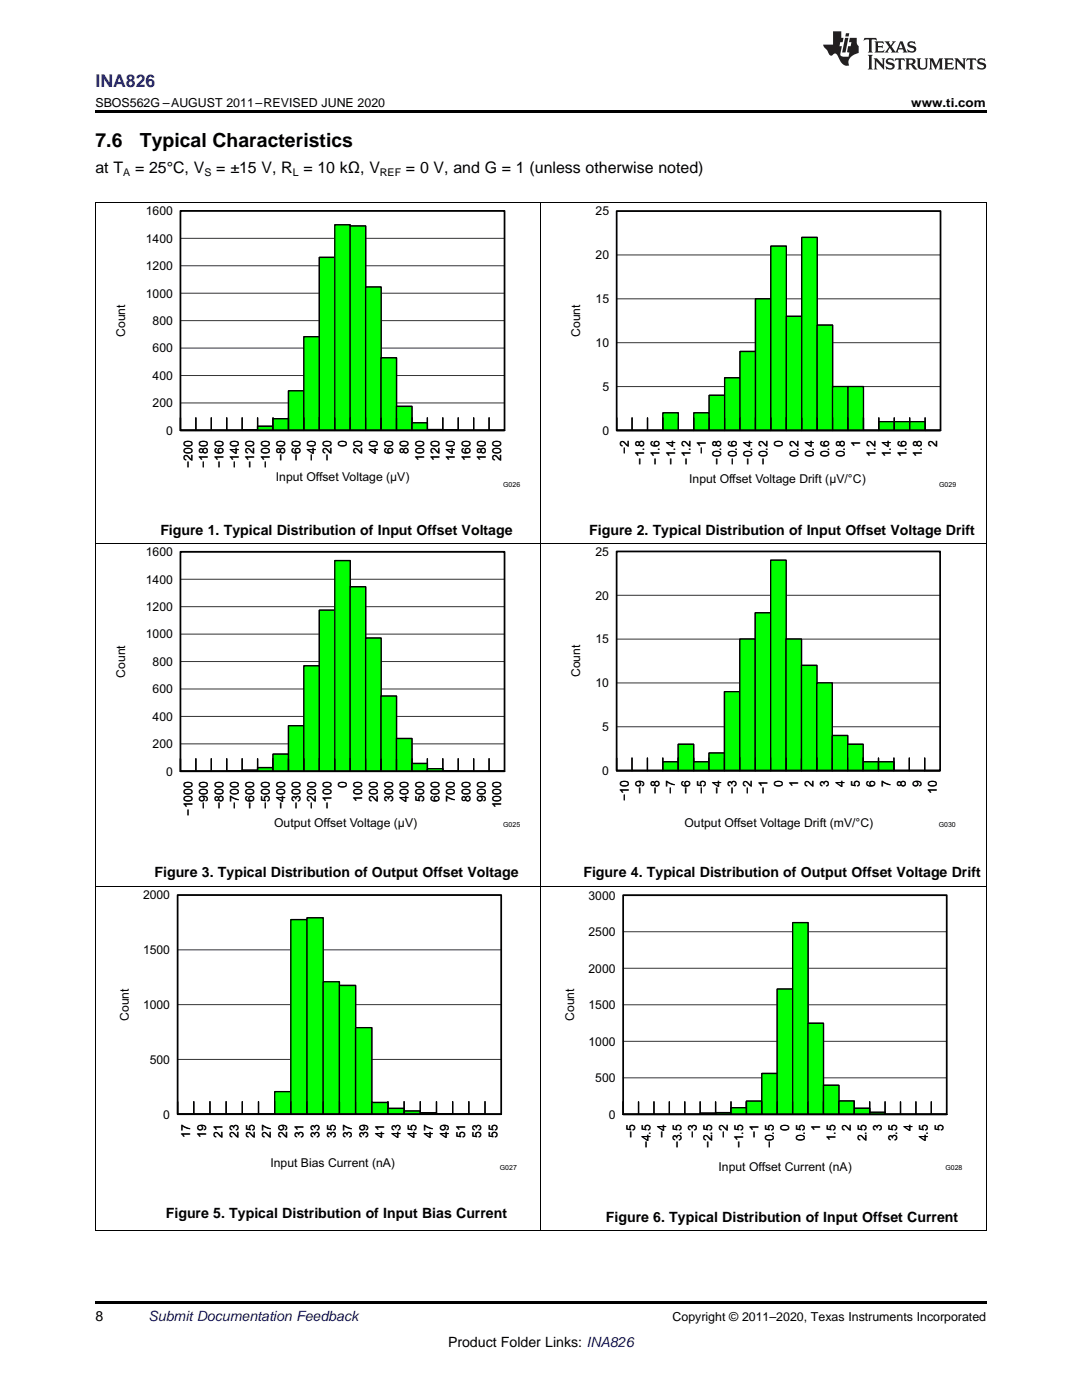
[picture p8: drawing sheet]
<svg xmlns="http://www.w3.org/2000/svg" width="216mm" height="279mm" viewBox="0 0 216 279" stroke-linecap="round" stroke-linejoin="round" font-family="sans-serif">
<path d="M19 259.7h177.8v.5h-177.8z" fill="#000"/>
<path d="M19.1 176.8v68.8M107.9 176.8v68.8M196.8 176.8v68.8M19 245.6h177.8" fill="none" stroke="#000" stroke-width=".2"/>
<path d="M124.3 222.4h15.4" fill="none" stroke="#0f0" stroke-width=".2"/>
<path d="M124.3 222.4h3.1zM127.4 222.4h3.1zM130.5 222.4h3.1zM133.6 222.4h3zM136.6 222.4h3.1zM139.7 222.2h3.1v.2h-3.1zM142.8 222h3.1v.4h-3.1z" fill="none" stroke="#000" stroke-width=".26"/>
<path d="M139.7 222.3h3.1" fill="none" stroke="#0f0" stroke-width=".25"/>
<path d="M142.8 222.2h3.1" fill="none" stroke="#0f0" stroke-width=".35"/>
<path d="M145.9 221.1h3v1.3h-3z" fill="#0f0"/>
<path d="M145.9 221.1h3v1.3h-3z" fill="none" stroke="#000" stroke-width=".26"/>
<path d="M148.9 219.8h3.1v2.6h-3.1z" fill="#0f0"/>
<path d="M148.9 219.8h3.1v2.6h-3.1z" fill="none" stroke="#000" stroke-width=".26"/>
<path d="M152 214.2h3.1v8.2h-3.1z" fill="#0f0"/>
<path d="M152 214.2h3.1v8.2h-3.1z" fill="none" stroke="#000" stroke-width=".26"/>
<path d="M155.1 197.4h3.1v25h-3.1z" fill="#0f0"/>
<path d="M155.1 197.4h3.1v25h-3.1z" fill="none" stroke="#000" stroke-width=".26"/>
<path d="M158.2 184.1h3v38.3h-3z" fill="#0f0"/>
<path d="M158.2 184.1h3v38.3h-3z" fill="none" stroke="#000" stroke-width=".26"/>
<path d="M161.2 204.2h3.1v18.2h-3.1z" fill="#0f0"/>
<path d="M161.2 204.2h3.1v18.2h-3.1z" fill="none" stroke="#000" stroke-width=".26"/>
<path d="M164.3 216.6h3.1v5.8h-3.1z" fill="#0f0"/>
<path d="M164.3 216.6h3.1v5.8h-3.1z" fill="none" stroke="#000" stroke-width=".26"/>
<path d="M167.4 219.7h3.1v2.7h-3.1z" fill="#0f0"/>
<path d="M167.4 219.7h3.1v2.7h-3.1z" fill="none" stroke="#000" stroke-width=".26"/>
<path d="M170.5 221.2h3v1.2h-3z" fill="#0f0"/>
<g fill="none" stroke="#000" stroke-width=".26">
<path d="M124.3 219.9v2.5h64.6M127.4 219.9v2.5M130.5 219.9v2.5M133.6 219.9v2.5M136.6 219.9v2.5M139.7 219.9v2.5M142.8 219.9v2.5M145.9 219.9v2.5M148.9 219.9v2.5M152 219.9v2.5M155.1 219.9v2.5M158.2 219.9v2.5"/>
<path d="M161.2 219.9v2.5M164.3 219.9v2.5M167.4 219.9v2.5M170.5 219.9v2.5M173.5 219.9v2.5M176.6 219.9v2.5M179.7 219.9v2.5M182.8 219.9v2.5M185.8 219.9v2.5M124.3 222.4h3.1zM127.4 222.4h3.1zM130.5 222.4h3.1z"/>
<path d="M133.6 222.4h3zM136.6 222.4h3.1zM139.7 222.2h3.1v.2h-3.1zM142.8 222h3.1v.4h-3.1zM170.5 221.2h3v1.2h-3zM173.5 222h3.1v.4h-3.1zM176.6 222.4h3.1zM179.7 222.4h3.1zM182.8 222.4h3z"/>
</g>
<path d="M173.5 222.2h3.1" fill="none" stroke="#0f0" stroke-width=".41"/>
<path d="M124.3 222.4h15.4M176.6 222.4h9.2" fill="none" stroke="#0f0" stroke-width=".2"/>
<path d="M124.3 178.7h64.6M124.3 193.2h64.6M124.3 185.9h64.6M124.3 215.1h64.6M124.3 207.8h64.6M124.3 200.5h64.6M124.3 222.4h64.6" fill="none" stroke="#333" stroke-width=".2"/>
<path d="M139.7 222.3h3.1" fill="none" stroke="#0f0" stroke-width=".25"/>
<path d="M142.8 222.2h3.1" fill="none" stroke="#0f0" stroke-width=".35"/>
<path d="M145.9 221.1h3v1.3h-3z" fill="#0f0"/>
<path d="M145.9 221.1h3v1.3h-3z" fill="none" stroke="#000" stroke-width=".26"/>
<path d="M148.9 219.8h3.1v2.6h-3.1z" fill="#0f0"/>
<path d="M148.9 219.8h3.1v2.6h-3.1z" fill="none" stroke="#000" stroke-width=".26"/>
<path d="M152 214.2h3.1v8.2h-3.1z" fill="#0f0"/>
<path d="M152 214.2h3.1v8.2h-3.1z" fill="none" stroke="#000" stroke-width=".26"/>
<path d="M155.1 197.4h3.1v25h-3.1z" fill="#0f0"/>
<path d="M155.1 197.4h3.1v25h-3.1z" fill="none" stroke="#000" stroke-width=".26"/>
<path d="M158.2 184.1h3v38.3h-3z" fill="#0f0"/>
<path d="M158.2 184.1h3v38.3h-3z" fill="none" stroke="#000" stroke-width=".26"/>
<path d="M161.2 204.2h3.1v18.2h-3.1z" fill="#0f0"/>
<path d="M161.2 204.2h3.1v18.2h-3.1z" fill="none" stroke="#000" stroke-width=".26"/>
<path d="M164.3 216.6h3.1v5.8h-3.1z" fill="#0f0"/>
<path d="M164.3 216.6h3.1v5.8h-3.1z" fill="none" stroke="#000" stroke-width=".26"/>
<path d="M167.4 219.7h3.1v2.7h-3.1z" fill="#0f0"/>
<path d="M167.4 219.7h3.1v2.7h-3.1z" fill="none" stroke="#000" stroke-width=".26"/>
<path d="M170.5 221.2h3v1.2h-3z" fill="#0f0"/>
<g fill="none" stroke="#000" stroke-width=".26">
<path d="M124.3 219.9v2.5h64.6M127.4 219.9v2.5M130.5 219.9v2.5M133.6 219.9v2.5M136.6 219.9v2.5M139.7 219.9v2.5M142.8 219.9v2.5M145.9 219.9v2.5M148.9 219.9v2.5M152 219.9v2.5M155.1 219.9v2.5M158.2 219.9v2.5"/>
<path d="M161.2 219.9v2.5M164.3 219.9v2.5M167.4 219.9v2.5M170.5 219.9v2.5M173.5 219.9v2.5M176.6 219.9v2.5M179.7 219.9v2.5M182.8 219.9v2.5M185.8 219.9v2.5M35.4 222.4h3.3zM38.7 222.4h3.2zM41.9 222.4h3.2z"/>
<path d="M45.1 222.4h3.3zM48.4 222.4h3.2zM51.6 222.4h3.2zM170.5 221.2h3v1.2h-3zM173.5 222h3.1v.4h-3.1zM176.6 222.4h3.1zM179.7 222.4h3.1zM182.8 222.4h3z"/>
</g>
<path d="M173.5 222.2h3.1" fill="none" stroke="#0f0" stroke-width=".41"/>
<path d="M35.4 222.4h19.4M176.6 222.4h9.2" fill="none" stroke="#0f0" stroke-width=".2"/>
<path d="M124.3 178.7h64.6v43.7h-64.6z" fill="none" stroke="#000" stroke-width=".35"/>
<path d="M54.8 217.9h3.2v4.5h-3.2z" fill="#0f0"/>
<path d="M54.8 217.9h3.2v4.5h-3.2z" fill="none" stroke="#000" stroke-width=".26"/>
<path d="M58 183.5h3.3v38.9h-3.3z" fill="#0f0"/>
<path d="M58 183.5h3.3v38.9h-3.3z" fill="none" stroke="#000" stroke-width=".26"/>
<path d="M61.3 183.2h3.2v39.2h-3.2z" fill="#0f0"/>
<path d="M61.3 183.2h3.2v39.2h-3.2z" fill="none" stroke="#000" stroke-width=".26"/>
<path d="M64.5 195.9h3.2v26.5h-3.2z" fill="#0f0"/>
<path d="M64.5 195.9h3.2v26.5h-3.2z" fill="none" stroke="#000" stroke-width=".26"/>
<path d="M67.7 196.7h3.3v25.7h-3.3z" fill="#0f0"/>
<path d="M67.7 196.7h3.3v25.7h-3.3z" fill="none" stroke="#000" stroke-width=".26"/>
<path d="M71 205.1h3.2v17.3h-3.2z" fill="#0f0"/>
<path d="M71 205.1h3.2v17.3h-3.2z" fill="none" stroke="#000" stroke-width=".26"/>
<path d="M74.2 220h3.2v2.4h-3.2z" fill="#0f0"/>
<path d="M74.2 220h3.2v2.4h-3.2z" fill="none" stroke="#000" stroke-width=".26"/>
<path d="M77.4 221.2h3.2v1.2h-3.2z" fill="#0f0"/>
<path d="M77.4 221.2h3.2v1.2h-3.2z" fill="none" stroke="#000" stroke-width=".26"/>
<path d="M80.6 221.7h3.3v.7h-3.3z" fill="#0f0"/>
<g fill="none" stroke="#000" stroke-width=".26">
<path d="M35.4 219.9v2.5h61.4v-2.5M38.7 219.9v2.5M41.9 219.9v2.5M45.1 219.9v2.5M48.4 219.9v2.5M51.6 219.9v2.5M54.8 219.9v2.5M58 219.9v2.5M61.3 219.9v2.5M64.5 219.9v2.5M67.7 219.9v2.5M71 219.9v2.5"/>
<path d="M74.2 219.9v2.5M77.4 219.9v2.5M80.6 219.9v2.5M83.9 219.9v2.5M87.1 219.9v2.5M90.3 219.9v2.5M93.6 219.9v2.5M35.4 222.4h3.3zM38.7 222.4h3.2zM41.9 222.4h3.2zM45.1 222.4h3.3zM48.4 222.4h3.2z"/>
<path d="M51.6 222.4h3.2zM80.6 221.7h3.3v.7h-3.3zM83.9 222.1h3.2v.3h-3.2zM87.1 222.3l3.2 .1zM90.3 222.4h3.3zM93.6 222.4h3.2zM96.8 222.4h3.2z"/>
</g>
<path d="M83.9 222.2h3.2" fill="none" stroke="#0f0" stroke-width=".28"/>
<path d="M35.4 222.4h19.4M87.1 222.3h3.2M90.3 222.4h9.7" fill="none" stroke="#0f0" stroke-width=".2"/>
<path d="M35.4 178.6h64.6M35.4 189.6h64.6M35.4 211.4h64.6M35.4 200.5h64.6M35.4 222.4h64.6" fill="none" stroke="#333" stroke-width=".2"/>
<path d="M54.8 217.9h3.2v4.5h-3.2z" fill="#0f0"/>
<path d="M54.8 217.9h3.2v4.5h-3.2z" fill="none" stroke="#000" stroke-width=".26"/>
<path d="M58 183.5h3.3v38.9h-3.3z" fill="#0f0"/>
<path d="M58 183.5h3.3v38.9h-3.3z" fill="none" stroke="#000" stroke-width=".26"/>
<path d="M61.3 183.2h3.2v39.2h-3.2z" fill="#0f0"/>
<path d="M61.3 183.2h3.2v39.2h-3.2z" fill="none" stroke="#000" stroke-width=".26"/>
<path d="M64.5 195.9h3.2v26.5h-3.2z" fill="#0f0"/>
<path d="M64.5 195.9h3.2v26.5h-3.2z" fill="none" stroke="#000" stroke-width=".26"/>
<path d="M67.7 196.7h3.3v25.7h-3.3z" fill="#0f0"/>
<path d="M67.7 196.7h3.3v25.7h-3.3z" fill="none" stroke="#000" stroke-width=".26"/>
<path d="M71 205.1h3.2v17.3h-3.2z" fill="#0f0"/>
<path d="M71 205.1h3.2v17.3h-3.2z" fill="none" stroke="#000" stroke-width=".26"/>
<path d="M74.2 220h3.2v2.4h-3.2z" fill="#0f0"/>
<path d="M74.2 220h3.2v2.4h-3.2z" fill="none" stroke="#000" stroke-width=".26"/>
<path d="M77.4 221.2h3.2v1.2h-3.2z" fill="#0f0"/>
<path d="M77.4 221.2h3.2v1.2h-3.2z" fill="none" stroke="#000" stroke-width=".26"/>
<path d="M80.6 221.7h3.3v.7h-3.3z" fill="#0f0"/>
<g fill="none" stroke="#000" stroke-width=".26">
<path d="M36 153.9h3.1zM39.1 153.9h3.1zM42.2 153.9h3zM45.2 153.9h3.1zM48.3 153.7h3.1v.2h-3.1zM35.4 219.9v2.5h61.4v-2.5M38.7 219.9v2.5M41.9 219.9v2.5M45.1 219.9v2.5M48.4 219.9v2.5M51.6 219.9v2.5M54.8 219.9v2.5"/>
<path d="M58 219.9v2.5M61.3 219.9v2.5M64.5 219.9v2.5M67.7 219.9v2.5M71 219.9v2.5M74.2 219.9v2.5M77.4 219.9v2.5M80.6 219.9v2.5M83.9 219.9v2.5M87.1 219.9v2.5M90.3 219.9v2.5M93.6 219.9v2.5"/>
<path d="M80.6 221.7h3.3v.7h-3.3zM83.9 222.1h3.2v.3h-3.2zM87.1 222.3l3.2 .1zM90.3 222.4h3.3zM93.6 222.4h3.2zM96.8 222.4h3.2z"/>
</g>
<path d="M83.9 222.2h3.2" fill="none" stroke="#0f0" stroke-width=".28"/>
<path d="M36 153.9h9.2M45.2 153.9h3.1M87.1 222.3h3.2M90.3 222.4h9.7" fill="none" stroke="#0f0" stroke-width=".2"/>
<path d="M35.4 178.6h64.6v43.8h-64.6z" fill="none" stroke="#000" stroke-width=".35"/>
<path d="M19.1 108.5v68.4M107.9 108.5v68.4M196.8 108.5v68.4M19 176.8h177.8" fill="none" stroke="#000" stroke-width=".2"/>
<path d="M48.3 153.8h3.1" fill="none" stroke="#0f0" stroke-width=".22"/>
<path d="M51.4 153.2h3.1v.7h-3.1z" fill="#0f0"/>
<path d="M51.4 153.2h3.1v.7h-3.1z" fill="none" stroke="#000" stroke-width=".26"/>
<path d="M54.5 150.5h3.1v3.4h-3.1z" fill="#0f0"/>
<path d="M54.5 150.5h3.1v3.4h-3.1z" fill="none" stroke="#000" stroke-width=".26"/>
<path d="M57.6 144.8h3v9.1h-3z" fill="#0f0"/>
<path d="M57.6 144.8h3v9.1h-3z" fill="none" stroke="#000" stroke-width=".26"/>
<path d="M60.6 132.9h3.1v21h-3.1z" fill="#0f0"/>
<path d="M60.6 132.9h3.1v21h-3.1z" fill="none" stroke="#000" stroke-width=".26"/>
<path d="M63.7 121.8h3.1v32.1h-3.1z" fill="#0f0"/>
<path d="M63.7 121.8h3.1v32.1h-3.1z" fill="none" stroke="#000" stroke-width=".26"/>
<path d="M66.8 111.9h3.1v42h-3.1z" fill="#0f0"/>
<path d="M66.8 111.9h3.1v42h-3.1z" fill="none" stroke="#000" stroke-width=".26"/>
<path d="M69.9 117.1h3.1v36.8h-3.1z" fill="#0f0"/>
<path d="M69.9 117.1h3.1v36.8h-3.1z" fill="none" stroke="#000" stroke-width=".26"/>
<path d="M73 127.3h3v26.6h-3z" fill="#0f0"/>
<path d="M73 127.3h3v26.6h-3z" fill="none" stroke="#000" stroke-width=".26"/>
<path d="M76 138.9h3.1v15h-3.1z" fill="#0f0"/>
<path d="M76 138.9h3.1v15h-3.1z" fill="none" stroke="#000" stroke-width=".26"/>
<path d="M79.1 147.4h3.1v6.5h-3.1z" fill="#0f0"/>
<path d="M79.1 147.4h3.1v6.5h-3.1z" fill="none" stroke="#000" stroke-width=".26"/>
<path d="M82.2 152.4h3.1v1.5h-3.1z" fill="#0f0"/>
<path d="M82.2 152.4h3.1v1.5h-3.1z" fill="none" stroke="#000" stroke-width=".26"/>
<path d="M85.3 153.4h3.1v.5h-3.1z" fill="#0f0"/>
<g fill="none" stroke="#000" stroke-width=".26">
<path d="M36 153.9h3.1zM36 151.4v2.5h64.7M39.1 153.9h3.1zM39.1 151.4v2.5M42.2 153.9h3zM42.2 151.4v2.5M45.2 153.9h3.1zM45.2 151.4v2.5M48.3 153.7h3.1v.2h-3.1zM48.3 151.4v2.5M51.4 151.4v2.5M54.5 151.4v2.5"/>
<path d="M57.6 151.4v2.5M60.6 151.4v2.5M63.7 151.4v2.5M66.8 151.4v2.5M69.9 151.4v2.5M73 151.4v2.5M76 151.4v2.5M79.1 151.4v2.5M82.2 151.4v2.5M85.3 153.4h3.1v.5h-3.1zM85.3 151.4v2.5M88.4 153.9h3z"/>
<path d="M88.4 151.4v2.5M91.4 153.9h3.1zM91.4 151.4v2.5M94.5 153.9h3.1zM94.5 151.4v2.5M97.6 151.4v2.5"/>
</g>
<path d="M36 153.9h9.2M45.2 153.9h3.1M88.4 153.9h3M91.4 153.9h6.2" fill="none" stroke="#0f0" stroke-width=".2"/>
<path d="M36 115.6h64.7M36 110.1h64.7M36 137.5h64.7M36 132h64.7M36 126.6h64.7M36 121.1h64.7M36 153.9h64.7M36 148.5h64.7M36 143h64.7" fill="none" stroke="#333" stroke-width=".2"/>
<path d="M48.3 153.8h3.1" fill="none" stroke="#0f0" stroke-width=".22"/>
<path d="M51.4 153.2h3.1v.7h-3.1z" fill="#0f0"/>
<path d="M51.4 153.2h3.1v.7h-3.1z" fill="none" stroke="#000" stroke-width=".26"/>
<path d="M54.5 150.5h3.1v3.4h-3.1z" fill="#0f0"/>
<path d="M54.5 150.5h3.1v3.4h-3.1z" fill="none" stroke="#000" stroke-width=".26"/>
<path d="M57.6 144.8h3v9.1h-3z" fill="#0f0"/>
<path d="M57.6 144.8h3v9.1h-3z" fill="none" stroke="#000" stroke-width=".26"/>
<path d="M60.6 132.9h3.1v21h-3.1z" fill="#0f0"/>
<path d="M60.6 132.9h3.1v21h-3.1z" fill="none" stroke="#000" stroke-width=".26"/>
<path d="M63.7 121.8h3.1v32.1h-3.1z" fill="#0f0"/>
<path d="M63.7 121.8h3.1v32.1h-3.1z" fill="none" stroke="#000" stroke-width=".26"/>
<path d="M66.8 111.9h3.1v42h-3.1z" fill="#0f0"/>
<path d="M66.8 111.9h3.1v42h-3.1z" fill="none" stroke="#000" stroke-width=".26"/>
<path d="M69.9 117.1h3.1v36.8h-3.1z" fill="#0f0"/>
<path d="M69.9 117.1h3.1v36.8h-3.1z" fill="none" stroke="#000" stroke-width=".26"/>
<path d="M73 127.3h3v26.6h-3z" fill="#0f0"/>
<path d="M73 127.3h3v26.6h-3z" fill="none" stroke="#000" stroke-width=".26"/>
<path d="M76 138.9h3.1v15h-3.1z" fill="#0f0"/>
<path d="M76 138.9h3.1v15h-3.1z" fill="none" stroke="#000" stroke-width=".26"/>
<path d="M79.1 147.4h3.1v6.5h-3.1z" fill="#0f0"/>
<path d="M79.1 147.4h3.1v6.5h-3.1z" fill="none" stroke="#000" stroke-width=".26"/>
<path d="M82.2 152.4h3.1v1.5h-3.1z" fill="#0f0"/>
<path d="M82.2 152.4h3.1v1.5h-3.1z" fill="none" stroke="#000" stroke-width=".26"/>
<path d="M85.3 153.4h3.1v.5h-3.1z" fill="#0f0"/>
<g fill="none" stroke="#000" stroke-width=".26">
<path d="M36 151.4v2.5h64.7M39.1 151.4v2.5M42.2 151.4v2.5M45.2 151.4v2.5M48.3 151.4v2.5M51.4 151.4v2.5M54.5 151.4v2.5M57.6 151.4v2.5M60.6 151.4v2.5M63.7 151.4v2.5M66.8 151.4v2.5M69.9 151.4v2.5"/>
<path d="M73 151.4v2.5M76 151.4v2.5M79.1 151.4v2.5M82.2 151.4v2.5M85.3 153.4h3.1v.5h-3.1zM85.3 151.4v2.5M88.4 153.9h3zM88.4 151.4v2.5M91.4 153.9h3.1zM91.4 151.4v2.5M94.5 153.9h3.1zM94.5 151.4v2.5"/>
<path d="M97.6 151.4v2.5M123 153.8h3.1zM126.1 153.8h3.1zM129.2 153.8h3.1z"/>
</g>
<path d="M88.4 153.9h3M91.4 153.9h6.2M123 153.8h9.3" fill="none" stroke="#0f0" stroke-width=".2"/>
<path d="M36 110.1h64.7v43.8h-64.7z" fill="none" stroke="#000" stroke-width=".35"/>
<path d="M132.3 152h3v1.8h-3z" fill="#0f0"/>
<path d="M132.3 152h3v1.8h-3z" fill="none" stroke="#000" stroke-width=".26"/>
<path d="M135.3 148.5h3.1v5.3h-3.1z" fill="#0f0"/>
<path d="M135.3 148.5h3.1v5.3h-3.1z" fill="none" stroke="#000" stroke-width=".26"/>
<path d="M138.4 152h3.1v1.8h-3.1z" fill="#0f0"/>
<path d="M138.4 152h3.1v1.8h-3.1z" fill="none" stroke="#000" stroke-width=".26"/>
<path d="M141.5 150.3h3.1v3.5h-3.1z" fill="#0f0"/>
<path d="M141.5 150.3h3.1v3.5h-3.1z" fill="none" stroke="#000" stroke-width=".26"/>
<path d="M144.6 138h3v15.8h-3z" fill="#0f0"/>
<path d="M144.6 138h3v15.8h-3z" fill="none" stroke="#000" stroke-width=".26"/>
<path d="M147.6 127.5h3.1v26.3h-3.1z" fill="#0f0"/>
<path d="M147.6 127.5h3.1v26.3h-3.1z" fill="none" stroke="#000" stroke-width=".26"/>
<path d="M150.7 122.3h3.1v31.5h-3.1z" fill="#0f0"/>
<path d="M150.7 122.3h3.1v31.5h-3.1z" fill="none" stroke="#000" stroke-width=".26"/>
<path d="M153.8 111.8h3.1v42h-3.1z" fill="#0f0"/>
<path d="M153.8 111.8h3.1v42h-3.1z" fill="none" stroke="#000" stroke-width=".26"/>
<path d="M156.9 127.5h3v26.3h-3z" fill="#0f0"/>
<path d="M156.9 127.5h3v26.3h-3z" fill="none" stroke="#000" stroke-width=".26"/>
<path d="M159.9 132.8h3.1v21h-3.1z" fill="#0f0"/>
<path d="M159.9 132.8h3.1v21h-3.1z" fill="none" stroke="#000" stroke-width=".26"/>
<path d="M163 136.3h3.1v17.5h-3.1z" fill="#0f0"/>
<path d="M163 136.3h3.1v17.5h-3.1z" fill="none" stroke="#000" stroke-width=".26"/>
<path d="M166.1 146.8h3v7h-3z" fill="#0f0"/>
<path d="M166.1 146.8h3v7h-3z" fill="none" stroke="#000" stroke-width=".26"/>
<path d="M169.1 148.5h3.1v5.3h-3.1z" fill="#0f0"/>
<path d="M169.1 148.5h3.1v5.3h-3.1z" fill="none" stroke="#000" stroke-width=".26"/>
<path d="M172.2 152h3.1v1.8h-3.1z" fill="#0f0"/>
<path d="M172.2 152h3.1v1.8h-3.1z" fill="none" stroke="#000" stroke-width=".26"/>
<path d="M175.3 152h3.1v1.8h-3.1z" fill="#0f0"/>
<g fill="none" stroke="#000" stroke-width=".26">
<path d="M123 153.8h3.1zM123 151.3v2.5h64.6M126.1 153.8h3.1zM126.1 151.3v2.5M129.2 153.8h3.1zM129.2 151.3v2.5M132.3 151.3v2.5M135.3 151.3v2.5M138.4 151.3v2.5M141.5 151.3v2.5M144.6 151.3v2.5M147.6 151.3v2.5"/>
<path d="M150.7 151.3v2.5M153.8 151.3v2.5M156.9 151.3v2.5M159.9 151.3v2.5M163 151.3v2.5M166.1 151.3v2.5M169.1 151.3v2.5M172.2 151.3v2.5M175.3 152h3.1v1.8h-3.1zM175.3 151.3v2.5M178.4 153.8h3zM178.4 151.3v2.5"/>
<path d="M181.4 153.8h3.1zM181.4 151.3v2.5M184.5 151.3v2.5"/>
</g>
<path d="M123 153.8h9.3M178.4 153.8h6.1" fill="none" stroke="#0f0" stroke-width=".2"/>
<path d="M123 118.8h64.6M123 110.1h64.6M123 136.3h64.6M123 127.5h64.6M123 153.8h64.6M123 145h64.6" fill="none" stroke="#333" stroke-width=".2"/>
<path d="M132.3 152h3v1.8h-3z" fill="#0f0"/>
<path d="M132.3 152h3v1.8h-3z" fill="none" stroke="#000" stroke-width=".26"/>
<path d="M135.3 148.5h3.1v5.3h-3.1z" fill="#0f0"/>
<path d="M135.3 148.5h3.1v5.3h-3.1z" fill="none" stroke="#000" stroke-width=".26"/>
<path d="M138.4 152h3.1v1.8h-3.1z" fill="#0f0"/>
<path d="M138.4 152h3.1v1.8h-3.1z" fill="none" stroke="#000" stroke-width=".26"/>
<path d="M141.5 150.3h3.1v3.5h-3.1z" fill="#0f0"/>
<path d="M141.5 150.3h3.1v3.5h-3.1z" fill="none" stroke="#000" stroke-width=".26"/>
<path d="M144.6 138h3v15.8h-3z" fill="#0f0"/>
<path d="M144.6 138h3v15.8h-3z" fill="none" stroke="#000" stroke-width=".26"/>
<path d="M147.6 127.5h3.1v26.3h-3.1z" fill="#0f0"/>
<path d="M147.6 127.5h3.1v26.3h-3.1z" fill="none" stroke="#000" stroke-width=".26"/>
<path d="M150.7 122.3h3.1v31.5h-3.1z" fill="#0f0"/>
<path d="M150.7 122.3h3.1v31.5h-3.1z" fill="none" stroke="#000" stroke-width=".26"/>
<path d="M153.8 111.8h3.1v42h-3.1z" fill="#0f0"/>
<path d="M153.8 111.8h3.1v42h-3.1z" fill="none" stroke="#000" stroke-width=".26"/>
<path d="M156.9 127.5h3v26.3h-3z" fill="#0f0"/>
<path d="M156.9 127.5h3v26.3h-3z" fill="none" stroke="#000" stroke-width=".26"/>
<path d="M159.9 132.8h3.1v21h-3.1z" fill="#0f0"/>
<path d="M159.9 132.8h3.1v21h-3.1z" fill="none" stroke="#000" stroke-width=".26"/>
<path d="M163 136.3h3.1v17.5h-3.1z" fill="#0f0"/>
<path d="M163 136.3h3.1v17.5h-3.1z" fill="none" stroke="#000" stroke-width=".26"/>
<path d="M166.1 146.8h3v7h-3z" fill="#0f0"/>
<path d="M166.1 146.8h3v7h-3z" fill="none" stroke="#000" stroke-width=".26"/>
<path d="M169.1 148.5h3.1v5.3h-3.1z" fill="#0f0"/>
<path d="M169.1 148.5h3.1v5.3h-3.1z" fill="none" stroke="#000" stroke-width=".26"/>
<path d="M172.2 152h3.1v1.8h-3.1z" fill="#0f0"/>
<path d="M172.2 152h3.1v1.8h-3.1z" fill="none" stroke="#000" stroke-width=".26"/>
<path d="M175.3 152h3.1v1.8h-3.1z" fill="#0f0"/>
<g fill="none" stroke="#000" stroke-width=".26">
<path d="M36 85.9h3.1zM39.1 85.9h3.1zM42.2 85.9h3zM45.2 85.9h3.1zM48.3 85.8h3.1v.1h-3.1zM123 151.3v2.5h64.6M126.1 151.3v2.5M129.2 151.3v2.5M132.3 151.3v2.5M135.3 151.3v2.5M138.4 151.3v2.5M141.5 151.3v2.5"/>
<path d="M144.6 151.3v2.5M147.6 151.3v2.5M150.7 151.3v2.5M153.8 151.3v2.5M156.9 151.3v2.5M159.9 151.3v2.5M163 151.3v2.5M166.1 151.3v2.5M169.1 151.3v2.5M172.2 151.3v2.5M175.3 152h3.1v1.8h-3.1zM175.3 151.3v2.5"/>
<path d="M178.4 153.8h3zM178.4 151.3v2.5M181.4 153.8h3.1zM181.4 151.3v2.5M184.5 151.3v2.5"/>
</g>
<path d="M36 85.9h12.3M48.3 85.8h3.1M178.4 153.8h6.1" fill="none" stroke="#0f0" stroke-width=".2"/>
<path d="M123 110.1h64.6v43.7h-64.6z" fill="none" stroke="#000" stroke-width=".35"/>
<path d="M19.1 40.4v68.1M107.9 40.4v68.1M196.8 40.4v68.1M19 108.4h177.8" fill="none" stroke="#000" stroke-width=".2"/>
<path d="M51.4 85.1h3.1v.8h-3.1z" fill="#0f0"/>
<path d="M51.4 85.1h3.1v.8h-3.1z" fill="none" stroke="#000" stroke-width=".26"/>
<path d="M54.5 83.6h3.1v2.3h-3.1z" fill="#0f0"/>
<path d="M54.5 83.6h3.1v2.3h-3.1z" fill="none" stroke="#000" stroke-width=".26"/>
<path d="M57.6 78h3v7.9h-3z" fill="#0f0"/>
<path d="M57.6 78h3v7.9h-3z" fill="none" stroke="#000" stroke-width=".26"/>
<path d="M60.6 67.2h3.1v18.7h-3.1z" fill="#0f0"/>
<path d="M60.6 67.2h3.1v18.7h-3.1z" fill="none" stroke="#000" stroke-width=".26"/>
<path d="M63.7 51.4h3.1v34.5h-3.1z" fill="#0f0"/>
<path d="M63.7 51.4h3.1v34.5h-3.1z" fill="none" stroke="#000" stroke-width=".26"/>
<path d="M66.8 44.9h3.1v41h-3.1z" fill="#0f0"/>
<path d="M66.8 44.9h3.1v41h-3.1z" fill="none" stroke="#000" stroke-width=".26"/>
<path d="M69.9 45.1h3.1v40.8h-3.1z" fill="#0f0"/>
<path d="M69.9 45.1h3.1v40.8h-3.1z" fill="none" stroke="#000" stroke-width=".26"/>
<path d="M73 57.3h3v28.6h-3z" fill="#0f0"/>
<path d="M73 57.3h3v28.6h-3z" fill="none" stroke="#000" stroke-width=".26"/>
<path d="M76 71.4h3.1v14.5h-3.1z" fill="#0f0"/>
<path d="M76 71.4h3.1v14.5h-3.1z" fill="none" stroke="#000" stroke-width=".26"/>
<path d="M79.1 81.1h3.1v4.8h-3.1z" fill="#0f0"/>
<path d="M79.1 81.1h3.1v4.8h-3.1z" fill="none" stroke="#000" stroke-width=".26"/>
<path d="M82.2 84.4h3.1v1.5h-3.1z" fill="#0f0"/>
<g fill="none" stroke="#000" stroke-width=".26">
<path d="M36 85.9h3.1zM36 83.4v2.5h64.7M39.1 85.9h3.1zM39.1 83.4v2.5M42.2 85.9h3zM42.2 83.4v2.5M45.2 85.9h3.1zM45.2 83.4v2.5M48.3 85.8h3.1v.1h-3.1zM48.3 83.4v2.5M51.4 83.4v2.5M54.5 83.4v2.5"/>
<path d="M57.6 83.4v2.5M60.6 83.4v2.5M63.7 83.4v2.5M66.8 83.4v2.5M69.9 83.4v2.5M73 83.4v2.5M76 83.4v2.5M79.1 83.4v2.5M82.2 84.4h3.1v1.5h-3.1zM82.2 83.4v2.5M85.3 85.7h3.1v.2h-3.1zM85.3 83.4v2.5"/>
<path d="M88.4 85.8l3 .1zM88.4 83.4v2.5M91.4 85.9h3.1zM91.4 83.4v2.5M94.5 85.9h3.1zM94.5 83.4v2.5M97.6 83.4v2.5"/>
</g>
<path d="M36 85.9h12.3M48.3 85.8h3.1M85.3 85.8h3.1M88.4 85.9h3M91.4 85.9h6.2" fill="none" stroke="#0f0" stroke-width=".2"/>
<path d="M36 58.5h64.7M36 53h64.7M36 47.6h64.7M36 42.1h64.7M36 74.9h64.7M36 69.5h64.7M36 64h64.7M36 85.9h64.7M36 80.4h64.7" fill="none" stroke="#333" stroke-width=".2"/>
<path d="M51.4 85.1h3.1v.8h-3.1z" fill="#0f0"/>
<path d="M51.4 85.1h3.1v.8h-3.1z" fill="none" stroke="#000" stroke-width=".26"/>
<path d="M54.5 83.6h3.1v2.3h-3.1z" fill="#0f0"/>
<path d="M54.5 83.6h3.1v2.3h-3.1z" fill="none" stroke="#000" stroke-width=".26"/>
<path d="M57.6 78h3v7.9h-3z" fill="#0f0"/>
<path d="M57.6 78h3v7.9h-3z" fill="none" stroke="#000" stroke-width=".26"/>
<path d="M60.6 67.2h3.1v18.7h-3.1z" fill="#0f0"/>
<path d="M60.6 67.2h3.1v18.7h-3.1z" fill="none" stroke="#000" stroke-width=".26"/>
<path d="M63.7 51.4h3.1v34.5h-3.1z" fill="#0f0"/>
<path d="M63.7 51.4h3.1v34.5h-3.1z" fill="none" stroke="#000" stroke-width=".26"/>
<path d="M66.8 44.9h3.1v41h-3.1z" fill="#0f0"/>
<path d="M66.8 44.9h3.1v41h-3.1z" fill="none" stroke="#000" stroke-width=".26"/>
<path d="M69.9 45.1h3.1v40.8h-3.1z" fill="#0f0"/>
<path d="M69.9 45.1h3.1v40.8h-3.1z" fill="none" stroke="#000" stroke-width=".26"/>
<path d="M73 57.3h3v28.6h-3z" fill="#0f0"/>
<path d="M73 57.3h3v28.6h-3z" fill="none" stroke="#000" stroke-width=".26"/>
<path d="M76 71.4h3.1v14.5h-3.1z" fill="#0f0"/>
<path d="M76 71.4h3.1v14.5h-3.1z" fill="none" stroke="#000" stroke-width=".26"/>
<path d="M79.1 81.1h3.1v4.8h-3.1z" fill="#0f0"/>
<path d="M79.1 81.1h3.1v4.8h-3.1z" fill="none" stroke="#000" stroke-width=".26"/>
<path d="M82.2 84.4h3.1v1.5h-3.1z" fill="#0f0"/>
<g fill="none" stroke="#000" stroke-width=".26">
<path d="M36 83.4v2.5h64.7M39.1 83.4v2.5M42.2 83.4v2.5M45.2 83.4v2.5M48.3 83.4v2.5M51.4 83.4v2.5M54.5 83.4v2.5M57.6 83.4v2.5M60.6 83.4v2.5M63.7 83.4v2.5M66.8 83.4v2.5M69.9 83.4v2.5"/>
<path d="M73 83.4v2.5M76 83.4v2.5M79.1 83.4v2.5M82.2 84.4h3.1v1.5h-3.1zM82.2 83.4v2.5M85.3 85.7h3.1v.2h-3.1zM85.3 83.4v2.5M88.4 85.8l3 .1zM88.4 83.4v2.5M91.4 85.9h3.1zM91.4 83.4v2.5M94.5 85.9h3.1z"/>
<path d="M94.5 83.4v2.5M97.6 83.4v2.5M123 85.9h3.1zM126.1 85.9h3.1zM129.2 85.9h3.1z"/>
</g>
<path d="M85.3 85.8h3.1M88.4 85.9h3M91.4 85.9h6.2M123 85.9h9.3" fill="none" stroke="#0f0" stroke-width=".2"/>
<path d="M36 42.1h64.7v43.8h-64.7z" fill="none" stroke="#000" stroke-width=".35"/>
<path d="M132.3 82.4h3.1v3.5h-3.1z" fill="#0f0"/>
<path d="M132.3 82.4h3.1v3.5h-3.1zM135.4 85.9h3z" fill="none" stroke="#000" stroke-width=".26"/>
<path d="M135.4 85.9h3" fill="none" stroke="#0f0" stroke-width=".2"/>
<path d="M138.4 82.4h3.1v3.5h-3.1z" fill="#0f0"/>
<path d="M138.4 82.4h3.1v3.5h-3.1z" fill="none" stroke="#000" stroke-width=".26"/>
<path d="M141.5 78.9h3.1v7h-3.1z" fill="#0f0"/>
<path d="M141.5 78.9h3.1v7h-3.1z" fill="none" stroke="#000" stroke-width=".26"/>
<path d="M144.6 75.4h3.1v10.5h-3.1z" fill="#0f0"/>
<path d="M144.6 75.4h3.1v10.5h-3.1z" fill="none" stroke="#000" stroke-width=".26"/>
<path d="M147.7 70.1h3v15.8h-3z" fill="#0f0"/>
<path d="M147.7 70.1h3v15.8h-3z" fill="none" stroke="#000" stroke-width=".26"/>
<path d="M150.7 59.6h3.1v26.3h-3.1z" fill="#0f0"/>
<path d="M150.7 59.6h3.1v26.3h-3.1z" fill="none" stroke="#000" stroke-width=".26"/>
<path d="M153.8 49.1h3.1v36.8h-3.1z" fill="#0f0"/>
<path d="M153.8 49.1h3.1v36.8h-3.1z" fill="none" stroke="#000" stroke-width=".26"/>
<path d="M156.9 63.1h3.1v22.8h-3.1z" fill="#0f0"/>
<path d="M156.9 63.1h3.1v22.8h-3.1z" fill="none" stroke="#000" stroke-width=".26"/>
<path d="M160 47.4h3.1v38.5h-3.1z" fill="#0f0"/>
<path d="M160 47.4h3.1v38.5h-3.1z" fill="none" stroke="#000" stroke-width=".26"/>
<path d="M163.1 64.9h3v21h-3z" fill="#0f0"/>
<path d="M163.1 64.9h3v21h-3z" fill="none" stroke="#000" stroke-width=".26"/>
<path d="M166.1 77.1h3.1v8.8h-3.1z" fill="#0f0"/>
<path d="M166.1 77.1h3.1v8.8h-3.1z" fill="none" stroke="#000" stroke-width=".26"/>
<path d="M169.2 77.1h3.1v8.8h-3.1z" fill="#0f0"/>
<path d="M169.2 77.1h3.1v8.8h-3.1zM172.3 85.9h3.1z" fill="none" stroke="#000" stroke-width=".26"/>
<path d="M172.3 85.9h3.1" fill="none" stroke="#0f0" stroke-width=".2"/>
<path d="M175.4 84.2h3v1.7h-3z" fill="#0f0"/>
<path d="M175.4 84.2h3v1.7h-3z" fill="none" stroke="#000" stroke-width=".26"/>
<path d="M178.4 84.2h3.1v1.7h-3.1z" fill="#0f0"/>
<path d="M178.4 84.2h3.1v1.7h-3.1z" fill="none" stroke="#000" stroke-width=".26"/>
<path d="M181.5 84.2h3.1v1.7h-3.1z" fill="#0f0"/>
<g fill="none" stroke="#000" stroke-width=".26">
<path d="M123 85.9h3.1zM123 83.4v2.5h64.7M126.1 85.9h3.1zM126.1 83.4v2.5M129.2 85.9h3.1zM129.2 83.4v2.5M132.3 83.4v2.5M135.4 83.4v2.5M138.4 83.4v2.5M141.5 83.4v2.5M144.6 83.4v2.5M147.7 83.4v2.5"/>
<path d="M150.7 83.4v2.5M153.8 83.4v2.5M156.9 83.4v2.5M160 83.4v2.5M163.1 83.4v2.5M166.1 83.4v2.5M169.2 83.4v2.5M172.3 83.4v2.5M175.4 83.4v2.5M178.4 83.4v2.5M181.5 84.2h3.1v1.7h-3.1zM181.5 83.4v2.5"/>
<path d="M184.6 83.4v2.5"/>
</g>
<path d="M123 59.6h64.7M123 50.9h64.7M123 42.1h64.7M123 77.1h64.7M123 68.4h64.7M123 85.9h64.7" fill="none" stroke="#333" stroke-width=".2"/>
<path d="M123 85.9h9.3" fill="none" stroke="#0f0" stroke-width=".2"/>
<path d="M132.3 82.4h3.1v3.5h-3.1z" fill="#0f0"/>
<path d="M132.3 82.4h3.1v3.5h-3.1zM135.4 85.9h3z" fill="none" stroke="#000" stroke-width=".26"/>
<path d="M135.4 85.9h3" fill="none" stroke="#0f0" stroke-width=".2"/>
<path d="M138.4 82.4h3.1v3.5h-3.1z" fill="#0f0"/>
<path d="M138.4 82.4h3.1v3.5h-3.1z" fill="none" stroke="#000" stroke-width=".26"/>
<path d="M141.5 78.9h3.1v7h-3.1z" fill="#0f0"/>
<path d="M141.5 78.9h3.1v7h-3.1z" fill="none" stroke="#000" stroke-width=".26"/>
<path d="M144.6 75.4h3.1v10.5h-3.1z" fill="#0f0"/>
<path d="M144.6 75.4h3.1v10.5h-3.1z" fill="none" stroke="#000" stroke-width=".26"/>
<path d="M147.7 70.1h3v15.8h-3z" fill="#0f0"/>
<path d="M147.7 70.1h3v15.8h-3z" fill="none" stroke="#000" stroke-width=".26"/>
<path d="M150.7 59.6h3.1v26.3h-3.1z" fill="#0f0"/>
<path d="M150.7 59.6h3.1v26.3h-3.1z" fill="none" stroke="#000" stroke-width=".26"/>
<path d="M153.8 49.1h3.1v36.8h-3.1z" fill="#0f0"/>
<path d="M153.8 49.1h3.1v36.8h-3.1z" fill="none" stroke="#000" stroke-width=".26"/>
<path d="M156.9 63.1h3.1v22.8h-3.1z" fill="#0f0"/>
<path d="M156.9 63.1h3.1v22.8h-3.1z" fill="none" stroke="#000" stroke-width=".26"/>
<path d="M160 47.4h3.1v38.5h-3.1z" fill="#0f0"/>
<path d="M160 47.4h3.1v38.5h-3.1z" fill="none" stroke="#000" stroke-width=".26"/>
<path d="M163.1 64.9h3v21h-3z" fill="#0f0"/>
<path d="M163.1 64.9h3v21h-3z" fill="none" stroke="#000" stroke-width=".26"/>
<path d="M166.1 77.1h3.1v8.8h-3.1z" fill="#0f0"/>
<path d="M166.1 77.1h3.1v8.8h-3.1z" fill="none" stroke="#000" stroke-width=".26"/>
<path d="M169.2 77.1h3.1v8.8h-3.1z" fill="#0f0"/>
<path d="M169.2 77.1h3.1v8.8h-3.1zM172.3 85.9h3.1z" fill="none" stroke="#000" stroke-width=".26"/>
<path d="M172.3 85.9h3.1" fill="none" stroke="#0f0" stroke-width=".2"/>
<path d="M175.4 84.2h3v1.7h-3z" fill="#0f0"/>
<path d="M175.4 84.2h3v1.7h-3z" fill="none" stroke="#000" stroke-width=".26"/>
<path d="M178.4 84.2h3.1v1.7h-3.1z" fill="#0f0"/>
<path d="M178.4 84.2h3.1v1.7h-3.1z" fill="none" stroke="#000" stroke-width=".26"/>
<path d="M181.5 84.2h3.1v1.7h-3.1z" fill="#0f0"/>
<g fill="none" stroke="#000" stroke-width=".26">
<path d="M123 83.4v2.5h64.7M126.1 83.4v2.5M129.2 83.4v2.5M132.3 83.4v2.5M135.4 83.4v2.5M138.4 83.4v2.5M141.5 83.4v2.5M144.6 83.4v2.5M147.7 83.4v2.5M150.7 83.4v2.5M153.8 83.4v2.5M156.9 83.4v2.5"/>
<path d="M160 83.4v2.5M163.1 83.4v2.5M166.1 83.4v2.5M169.2 83.4v2.5M172.3 83.4v2.5M175.4 83.4v2.5M178.4 83.4v2.5M181.5 84.2h3.1v1.7h-3.1zM181.5 83.4v2.5M184.6 83.4v2.5"/>
</g>
<path d="M123 42.1h64.7v43.8h-64.7z" fill="none" stroke="#000" stroke-width=".35"/>
<path d="M19 40.4h177.8" fill="none" stroke="#000" stroke-width=".2"/>
<path d="M19 22h177.8v.5h-177.8z" fill="#000"/>
<g fill="#231f20">
<path d="M172.5 7.6l-.1 .5 .4-.2h.6v.1v2.1l-.2 .4h.9l-.2-.4v-2.1l.1-.1h.5l.5 .2-.2-.5zM174.5 8.3l.2 .3v1.5l-.2 .4h1.8l.2-.6a1.04 1.04 0 0 1-1.3 .2v-.7h.6l.3 .2v-.6l-.3 .2h-.6v-.6l.8-.1 .4 .3-.2-.5zM176.5 8.3l.9 1.1-.9 1.1h.8l-.2-.2 .4-.7 .5 .7-.2 .2h1.5l-.2-.2 .2-.4h.9l.1 .4-.2 .2h1l-.3-.3-.7-1.9h-.5l-.9 2-.8-1 .9-1h-.8l.1 .3-.4 .5-.3-.6 .1-.2zM179.7 8.6l.4 1h-.7zM181.3 8.4a.63 .63 0 0 0-.2 .7 .63 .63 0 0 0 .6 .4l.6 .2 .1 .2a.75 .75 0 0 1-.7 .4 .75 .75 0 0 1-.6-.5l.1 .7 .1-.1a1.11 1.11 0 0 0 1.5-.6 1.13 1.13 0 0 0-1.2-.8l-.1-.4a1.04 1.04 0 0 1 1.2 .2l-.2-.5-.2 .1-.4-.2zM173.2 10.9l.2 .4v2.2l-.2 .4h1l-.3-.4v-2.2l.3-.4zM174.3 11.6l.3 .4v1.5l-.3 .4h.8l-.2-.4v-1.3l1.5 1.7v-1.9l.2-.4h-.7l.2 .4v.9l-1.1-1.3zM177 11.8a.62 .62 0 0 0-.2 .7 .62 .62 0 0 0 .6 .4l.6 .1 .1 .3a.76 .76 0 0 1-.7 .3 .76 .76 0 0 1-.7-.4l.2 .7 .1-.1a1.11 1.11 0 0 0 1.5-.6 1.13 1.13 0 0 0-1.2-.8l-.1-.4a1.04 1.04 0 0 1 1.2 .2l-.2-.6-.2 .1-.5-.1zM178.7 11.6l-.2 .6a.61 .61 0 0 1 .8-.3v1.6l-.2 .4h.9l-.2-.4v-1.6a.63 .63 0 0 1 .7 .3l-.1-.6zM180.6 11.6l.3 .4v1.5l-.3 .4h1l-.2-.2-.1-.8 .6 .2a.76 .76 0 0 0 1.2 .7l-1-1a.58 .58 0 0 0 .6-.5 .58 .58 0 0 0-.5-.6zM181.4 11.9h.1a.45 .45 0 0 1 .5 .1 .45 .45 0 0 1 .1 .5l-.8 .2zM182.9 11.6l.2 .2a2.17 2.17 0 0 0 .3 1.9 .99 .99 0 0 0 1.6-.6v-1.1l.2-.4h-.7l.2 .2a1.92 1.92 0 0 1-.2 1.8 .6 .6 0 0 1-.9-.5v-1.1l.2-.4zM185.4 11.6l.2 .4v1.5l-.2 .4h.7l-.2-.4v-1.4l.8 1.8 .8-1.8v1.4l-.2 .4h.9l-.2-.4v-1.5l.2-.4h-.8l-.6 1.5-.6-1.5zM188.4 11.6l.2 .4v1.5l-.2 .4h1.8l.1-.6a1.04 1.04 0 0 1-1.2 .1v-.6h.5l.4 .2v-.6l-.4 .2h-.5v-.7h.8l.3 .3-.1-.6zM190.5 11.6l.2 .4v1.5l-.2 .4h.7l-.2-.4v-1.3l1.5 1.7v-1.9l.2-.4h-.7l.2 .4v.9l-1.1-1.3zM192.9 11.6l-.1 .6a.61 .61 0 0 1 .7-.3l.1 1.6-.3 .4h1l-.3-.4 .1-1.6a.63 .63 0 0 1 .7 .3l-.1-.6zM195.2 11.8a.62 .62 0 0 0-.2 .7 .62 .62 0 0 0 .6 .4l.6 .1 .1 .3a.76 .76 0 0 1-.7 .3 .76 .76 0 0 1-.6-.4l.1 .7 .1-.1a1.11 1.11 0 0 0 1.6-.6 1.13 1.13 0 0 0-1.3-.8l-.1-.4a1.04 1.04 0 0 1 1.2 .2l-.1-.6-.2 .1-.5-.1z"/>
<path d="M166.2 6.3v2.6h-1.9v.4l.8 .9a.91 .91 0 0 0 1 .8 .56 .56 0 0 1 .5-.3 .56 .56 0 0 1 .5 .3l.4 .8a1.53 1.53 0 0 0 1.9 1.2 1.54 1.54 0 0 1 1-2.1l.9-.3v-1.4a1.52 1.52 0 0 1-.4-1.6h-1.3l-.2 .8h.5l-.2 .8h-.5l-.1 1v.2l.4 .1-.2 .8a1.93 1.93 0 0 1-1.6-.3l.3-1.8h-.5l.2-.8h.4l.2-.8h-.4v-1.3zM168.6 7.6l-.6 2.9h.7l.6-2.9zM168.8 6.6l-.1 .7h.6l.2-.7z"/>
</g>
<g font-size="3.9">
<text x="19" y="29.3">7.6</text>
<text x="27.9" y="29.3">Typical Characteristics</text>
</g>
<text font-size="3.5" fill="#00f" x="19" y="17.3">INA826</text>
<g font-size="3.2">
<text x="19" y="34.4">at T</text>
<text x="27" y="34.4">= 25°C, V</text>
<text x="43.1" y="34.4">= ±15 V, R = 10 kΩ, V</text>
<text x="81" y="34.4">= 0 V, and G = 1 (unless otherwise noted)</text>
</g>
<g font-size="2.8">
<text x="32" y="106.7">Figure 1. Typical Distribution of Input Offset Voltage</text>
<text x="117.6" y="106.7">Figure 2. Typical Distribution of Input Offset Voltage Drift</text>
<text x="30.8" y="175.1">Figure 3. Typical Distribution of Output Offset Voltage</text>
<text x="116.4" y="175.1">Figure 4. Typical Distribution of Output Offset Voltage Drift</text>
<text x="33.1" y="243.2">Figure 5. Typical Distribution of Input Bias Current</text>
<text x="120.9" y="243.9">Figure 6. Typical Distribution of Input Offset Current</text>
<text x="19" y="263.6">8</text>
<text x="89.4" y="268.9">Product Folder Links: INA826</text>
</g>
<text font-size="2.8" fill="#0000c8" x="29.6" y="263.6">Submit Documentation Feedback</text>
<g font-size="2.5">
<text x="19" y="21.4">SBOS562G –AUGUST 2011–REVISED JUNE 2020</text>
<text x="181.8" y="21.4">www.ti.com</text>
<text x="134.2" y="263.6">Copyright © 2011–2020, Texas Instruments Incorporated</text>
</g>
<g font-size="2.4">
<text x="29.1" y="43">1600</text>
<text x="118.8" y="43">25</text>
<text x="29.1" y="53.9">1200</text>
<text x="29.1" y="48.4">1400</text>
<text x="118.8" y="51.8">20</text>
<text x="29.1" y="59.4">1000</text>
<text x="30.4" y="64.9">800</text>
<text x="118.8" y="60.5">15</text>
<text x="25" y="67.2" transform="rotate(-90 25 67.2)">Count</text>
<text x="30.4" y="70.3">600</text>
<text x="115.8" y="67.3" transform="rotate(-90 115.8 67.3)">Count</text>
<text x="118.8" y="69.3">10</text>
<text x="30.4" y="75.8">400</text>
<text x="30.4" y="81.3">200</text>
<text x="120.2" y="78">5</text>
<text x="33.2" y="86.8">0</text>
<text x="69.2" y="89.3" transform="rotate(-90 69.2 89.3)">0</text>
<text x="120.2" y="86.8">0</text>
<text x="156.2" y="89.3" transform="rotate(-90 156.2 89.3)">0</text>
<text x="171.6" y="89.3" transform="rotate(-90 171.6 89.3)">1</text>
<text x="187" y="89.3" transform="rotate(-90 187 89.3)">2</text>
<text x="38.4" y="93.4" transform="rotate(-90 38.4 93.4)">−200</text>
<text x="41.5" y="93.4" transform="rotate(-90 41.5 93.4)">−180</text>
<text x="44.6" y="93.4" transform="rotate(-90 44.6 93.4)">−160</text>
<text x="47.7" y="93.4" transform="rotate(-90 47.7 93.4)">−140</text>
<text x="50.7" y="93.4" transform="rotate(-90 50.7 93.4)">−120</text>
<text x="53.8" y="93.4" transform="rotate(-90 53.8 93.4)">−100</text>
<text x="55.1" y="95.9">Input Offset Voltage (µV)</text>
<text x="56.9" y="92" transform="rotate(-90 56.9 92)">−80</text>
<text x="60" y="92" transform="rotate(-90 60 92)">−60</text>
<text x="63.1" y="92" transform="rotate(-90 63.1 92)">−40</text>
<text x="66.1" y="92" transform="rotate(-90 66.1 92)">−20</text>
<text x="72.3" y="90.6" transform="rotate(-90 72.3 90.6)">20</text>
<text x="75.4" y="90.6" transform="rotate(-90 75.4 90.6)">40</text>
<text x="78.5" y="90.6" transform="rotate(-90 78.5 90.6)">60</text>
<text x="81.5" y="90.6" transform="rotate(-90 81.5 90.6)">80</text>
<text x="84.6" y="92" transform="rotate(-90 84.6 92)">100</text>
<text x="87.7" y="92" transform="rotate(-90 87.7 92)">120</text>
<text x="90.8" y="92" transform="rotate(-90 90.8 92)">140</text>
<text x="93.9" y="92" transform="rotate(-90 93.9 92)">160</text>
<text x="96.9" y="92" transform="rotate(-90 96.9 92)">180</text>
<text x="100" y="92" transform="rotate(-90 100 92)">200</text>
<text x="125.5" y="90.7" transform="rotate(-90 125.5 90.7)">−2</text>
<text x="128.5" y="92.7" transform="rotate(-90 128.5 92.7)">−1.8</text>
<text x="131.6" y="92.7" transform="rotate(-90 131.6 92.7)">−1.6</text>
<text x="134.7" y="92.7" transform="rotate(-90 134.7 92.7)">−1.4</text>
<text x="137.8" y="92.7" transform="rotate(-90 137.8 92.7)">−1.2</text>
<text x="140.8" y="90.7" transform="rotate(-90 140.8 90.7)">−1</text>
<text x="143.9" y="92.7" transform="rotate(-90 143.9 92.7)">−0.8</text>
<text x="147" y="92.7" transform="rotate(-90 147 92.7)">−0.6</text>
<text x="150.1" y="92.7" transform="rotate(-90 150.1 92.7)">−0.4</text>
<text x="153.2" y="92.7" transform="rotate(-90 153.2 92.7)">−0.2</text>
<text x="159.3" y="91.3" transform="rotate(-90 159.3 91.3)">0.2</text>
<text x="162.4" y="91.3" transform="rotate(-90 162.4 91.3)">0.4</text>
<text x="165.5" y="91.3" transform="rotate(-90 165.5 91.3)">0.6</text>
<text x="168.5" y="91.3" transform="rotate(-90 168.5 91.3)">0.8</text>
<text x="174.7" y="91.3" transform="rotate(-90 174.7 91.3)">1.2</text>
<text x="177.8" y="91.3" transform="rotate(-90 177.8 91.3)">1.4</text>
<text x="180.9" y="91.3" transform="rotate(-90 180.9 91.3)">1.6</text>
<text x="183.9" y="91.3" transform="rotate(-90 183.9 91.3)">1.8</text>
<text x="137.5" y="96.4">Input Offset Voltage Drift (µV/°C)</text>
<text x="29.1" y="111">1600</text>
<text x="118.8" y="110.9">25</text>
<text x="29.1" y="116.5">1400</text>
<text x="118.8" y="119.7">20</text>
<text x="29.1" y="121.9">1200</text>
<text x="29.1" y="127.4">1000</text>
<text x="118.8" y="128.4">15</text>
<text x="25" y="135.3" transform="rotate(-90 25 135.3)">Count</text>
<text x="30.4" y="132.9">800</text>
<text x="115.8" y="135.2" transform="rotate(-90 115.8 135.2)">Count</text>
<text x="118.8" y="137.2">10</text>
<text x="30.4" y="143.9">400</text>
<text x="30.4" y="138.4">600</text>
<text x="30.4" y="149.3">200</text>
<text x="120.2" y="145.9">5</text>
<text x="33.2" y="154.8">0</text>
<text x="120.2" y="154.7">0</text>
<text x="41.5" y="161.4" transform="rotate(-90 41.5 161.4)">−900</text>
<text x="44.6" y="161.4" transform="rotate(-90 44.6 161.4)">−800</text>
<text x="47.7" y="161.4" transform="rotate(-90 47.7 161.4)">−700</text>
<text x="50.7" y="161.4" transform="rotate(-90 50.7 161.4)">−600</text>
<text x="53.8" y="161.4" transform="rotate(-90 53.8 161.4)">−500</text>
<text x="56.9" y="161.4" transform="rotate(-90 56.9 161.4)">−400</text>
<text x="60" y="161.4" transform="rotate(-90 60 161.4)">−300</text>
<text x="63.1" y="161.4" transform="rotate(-90 63.1 161.4)">−200</text>
<text x="66.1" y="161.4" transform="rotate(-90 66.1 161.4)">−100</text>
<text x="69.2" y="157.3" transform="rotate(-90 69.2 157.3)">0</text>
<text x="72.3" y="160" transform="rotate(-90 72.3 160)">100</text>
<text x="75.4" y="160" transform="rotate(-90 75.4 160)">200</text>
<text x="78.5" y="160" transform="rotate(-90 78.5 160)">300</text>
<text x="81.5" y="160" transform="rotate(-90 81.5 160)">400</text>
<text x="84.6" y="160" transform="rotate(-90 84.6 160)">500</text>
<text x="87.7" y="160" transform="rotate(-90 87.7 160)">600</text>
<text x="90.8" y="160" transform="rotate(-90 90.8 160)">700</text>
<text x="93.9" y="160" transform="rotate(-90 93.9 160)">800</text>
<text x="96.9" y="160" transform="rotate(-90 96.9 160)">900</text>
<text x="100" y="161.3" transform="rotate(-90 100 161.3)">1000</text>
<text x="125.4" y="159.9" transform="rotate(-90 125.4 159.9)">−10</text>
<text x="128.5" y="158.6" transform="rotate(-90 128.5 158.6)">−9</text>
<text x="131.6" y="158.6" transform="rotate(-90 131.6 158.6)">−8</text>
<text x="134.7" y="158.6" transform="rotate(-90 134.7 158.6)">−7</text>
<text x="137.7" y="158.6" transform="rotate(-90 137.7 158.6)">−6</text>
<text x="140.8" y="158.6" transform="rotate(-90 140.8 158.6)">−5</text>
<text x="143.9" y="158.6" transform="rotate(-90 143.9 158.6)">−4</text>
<text x="147" y="158.6" transform="rotate(-90 147 158.6)">−3</text>
<text x="150" y="158.6" transform="rotate(-90 150 158.6)">−2</text>
<text x="153.1" y="158.6" transform="rotate(-90 153.1 158.6)">−1</text>
<text x="156.2" y="157.1" transform="rotate(-90 156.2 157.1)">0</text>
<text x="159.3" y="157.1" transform="rotate(-90 159.3 157.1)">1</text>
<text x="162.3" y="157.1" transform="rotate(-90 162.3 157.1)">2</text>
<text x="165.4" y="157.1" transform="rotate(-90 165.4 157.1)">3</text>
<text x="168.5" y="157.1" transform="rotate(-90 168.5 157.1)">4</text>
<text x="171.6" y="157.1" transform="rotate(-90 171.6 157.1)">5</text>
<text x="174.6" y="157.1" transform="rotate(-90 174.6 157.1)">6</text>
<text x="177.7" y="157.1" transform="rotate(-90 177.7 157.1)">7</text>
<text x="180.8" y="157.1" transform="rotate(-90 180.8 157.1)">8</text>
<text x="183.9" y="157.1" transform="rotate(-90 183.9 157.1)">9</text>
<text x="186.9" y="158.5" transform="rotate(-90 186.9 158.5)">10</text>
<text x="38.4" y="162.8" transform="rotate(-90 38.4 162.8)">−1000</text>
<text x="54.7" y="165">Output Offset Voltage (µV)</text>
<text x="136.6" y="165">Output Offset Voltage Drift (mV/°C)</text>
<text x="28.5" y="179.5">2000</text>
<text x="117.4" y="179.5">3000</text>
<text x="28.5" y="190.4">1500</text>
<text x="117.4" y="186.8">2500</text>
<text x="117.4" y="194.1">2000</text>
<text x="25.7" y="203.7" transform="rotate(-90 25.7 203.7)">Count</text>
<text x="28.5" y="201.4">1000</text>
<text x="114.6" y="203.8" transform="rotate(-90 114.6 203.8)">Count</text>
<text x="117.4" y="201.4">1500</text>
<text x="117.4" y="208.7">1000</text>
<text x="29.9" y="212.3">500</text>
<text x="118.8" y="216">500</text>
<text x="32.6" y="223.2">0</text>
<text x="37.9" y="227.1" transform="rotate(-90 37.9 227.1)">17</text>
<text x="41.2" y="227.1" transform="rotate(-90 41.2 227.1)">19</text>
<text x="44.4" y="227.1" transform="rotate(-90 44.4 227.1)">21</text>
<text x="47.6" y="227.1" transform="rotate(-90 47.6 227.1)">23</text>
<text x="50.8" y="227.1" transform="rotate(-90 50.8 227.1)">25</text>
<text x="54.1" y="227.1" transform="rotate(-90 54.1 227.1)">27</text>
<text x="57.3" y="227.1" transform="rotate(-90 57.3 227.1)">29</text>
<text x="60.5" y="227.1" transform="rotate(-90 60.5 227.1)">31</text>
<text x="63.8" y="227.1" transform="rotate(-90 63.8 227.1)">33</text>
<text x="67" y="227.1" transform="rotate(-90 67 227.1)">35</text>
<text x="70.2" y="227.1" transform="rotate(-90 70.2 227.1)">37</text>
<text x="73.4" y="227.1" transform="rotate(-90 73.4 227.1)">39</text>
<text x="76.7" y="227.1" transform="rotate(-90 76.7 227.1)">41</text>
<text x="79.9" y="227.1" transform="rotate(-90 79.9 227.1)">43</text>
<text x="83.1" y="227.1" transform="rotate(-90 83.1 227.1)">45</text>
<text x="86.4" y="227.1" transform="rotate(-90 86.4 227.1)">47</text>
<text x="89.6" y="227.1" transform="rotate(-90 89.6 227.1)">49</text>
<text x="92.8" y="227.1" transform="rotate(-90 92.8 227.1)">51</text>
<text x="96" y="227.1" transform="rotate(-90 96 227.1)">53</text>
<text x="99.3" y="227.1" transform="rotate(-90 99.3 227.1)">55</text>
<text x="121.5" y="223.3">0</text>
<text x="126.8" y="227.2" transform="rotate(-90 126.8 227.2)">−5</text>
<text x="132.9" y="227.2" transform="rotate(-90 132.9 227.2)">−4</text>
<text x="139" y="227.2" transform="rotate(-90 139 227.2)">−3</text>
<text x="145.2" y="227.2" transform="rotate(-90 145.2 227.2)">−2</text>
<text x="151.3" y="227.2" transform="rotate(-90 151.3 227.2)">−1</text>
<text x="157.5" y="225.7" transform="rotate(-90 157.5 225.7)">0</text>
<text x="160.6" y="227.8" transform="rotate(-90 160.6 227.8)">0.5</text>
<text x="163.6" y="225.7" transform="rotate(-90 163.6 225.7)">1</text>
<text x="166.7" y="227.8" transform="rotate(-90 166.7 227.8)">1.5</text>
<text x="169.8" y="225.7" transform="rotate(-90 169.8 225.7)">2</text>
<text x="172.9" y="227.8" transform="rotate(-90 172.9 227.8)">2.5</text>
<text x="175.9" y="225.7" transform="rotate(-90 175.9 225.7)">3</text>
<text x="179" y="227.8" transform="rotate(-90 179 227.8)">3.5</text>
<text x="182.1" y="225.7" transform="rotate(-90 182.1 225.7)">4</text>
<text x="185.2" y="227.8" transform="rotate(-90 185.2 227.8)">4.5</text>
<text x="188.2" y="225.7" transform="rotate(-90 188.2 225.7)">5</text>
<text x="54" y="232.9">Input Bias Current (nA)</text>
<text x="129.8" y="229.2" transform="rotate(-90 129.8 229.2)">−4.5</text>
<text x="136" y="229.2" transform="rotate(-90 136 229.2)">−3.5</text>
<text x="142.1" y="229.2" transform="rotate(-90 142.1 229.2)">−2.5</text>
<text x="143.4" y="233.8">Input Offset Current (nA)</text>
<text x="148.3" y="229.2" transform="rotate(-90 148.3 229.2)">−1.5</text>
<text x="154.4" y="229.2" transform="rotate(-90 154.4 229.2)">−0.5</text>
</g>
<g font-size="2.1">
<text x="24.6" y="35.1">A</text>
<text x="40.8" y="35.1">S</text>
<text x="58.4" y="35.1">L</text>
<text x="75.8" y="35.1">REF</text>
</g>
<g font-size="1.4">
<text x="100.4" y="97.1">G026</text>
<text x="187.4" y="97.1">G029</text>
<text x="100.4" y="165.1">G025</text>
<text x="187.3" y="165">G030</text>
<text x="99.7" y="233.6">G027</text>
<text x="188.6" y="233.6">G028</text>
</g>
</svg>
